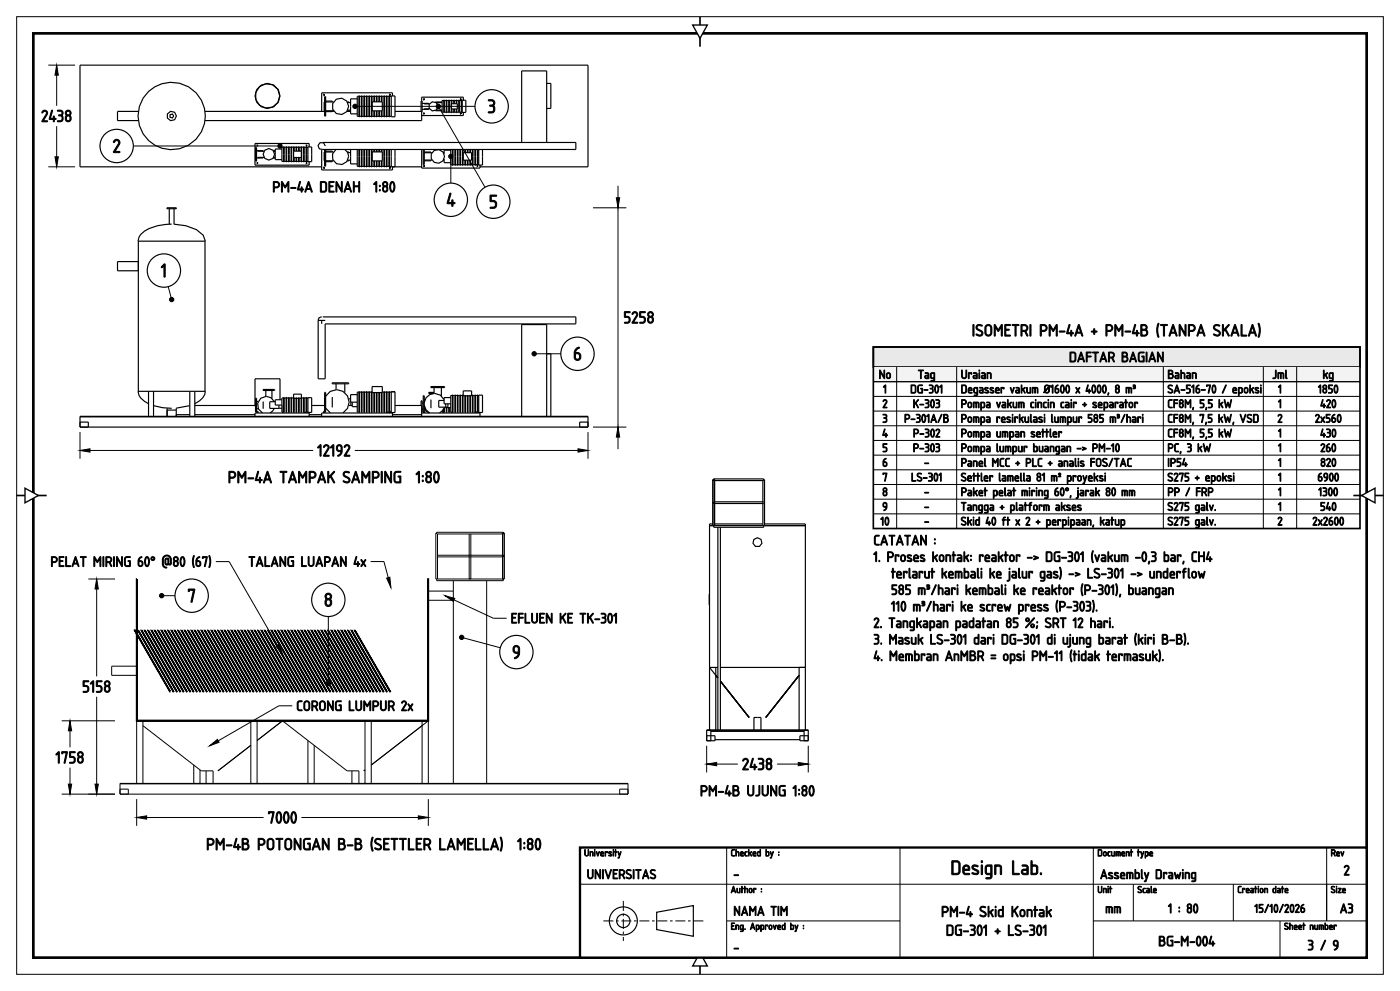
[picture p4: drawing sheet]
<svg xmlns="http://www.w3.org/2000/svg" width="420mm" height="297mm" viewBox="0 0 420 297" stroke-linecap="round" stroke-linejoin="round" font-family="sans-serif">
<path d="M5 5h410v287h-410z" fill="none" stroke="#000" stroke-width=".3"/>
<path d="M10 10h400v277h-400z" fill="none" stroke="#000" stroke-width=".8" stroke-linecap="butt"/>
<path d="M210 5v9" fill="none" stroke="#000" stroke-width=".5"/>
<path d="M207.8 7.5h4.4l-2.2 4z" fill="#fff" stroke="#000" stroke-width=".4"/>
<path d="M210 283v9" fill="none" stroke="#000" stroke-width=".5"/>
<path d="M210 285.5l2.2 4h-4.4z" fill="#fff" stroke="#000" stroke-width=".4"/>
<path d="M5 148.5h9" fill="none" stroke="#000" stroke-width=".5"/>
<path d="M7.5 146.3l4 2.2-4 2.2z" fill="#fff" stroke="#000" stroke-width=".4"/>
<path d="M406 148.5h9" fill="none" stroke="#000" stroke-width=".5"/>
<path d="M408.5 148.5l4-2.2v4.4z" fill="#fff" stroke="#000" stroke-width=".4"/>
<path d="M174 254h236v33h-236z" fill-rule="evenodd" fill="#fff"/>
<path d="M174 254h236v33h-236z" fill="none" stroke="#000" stroke-width=".7" stroke-linecap="butt"/>
<path d="M218 254v33M270 254v33M328 254v33M398 254v22M174 265h236M218 276h52M328 276h82M340 265v11M370 265v11M384 276v11" fill="none" stroke="#000" stroke-width=".3"/>
<g fill="none" stroke="#000" stroke-width=".35">
<path d="M197 273.4l11-2v9.2l-11-2z"/>
<circle cx="187" cy="276" r="4.2"/>
<circle cx="187" cy="276" r="2"/>
</g>
<path d="M181 276h30M187 270v12" fill="none" stroke="#000" stroke-width=".3" stroke-dasharray="3 .8 .8 .8" stroke-linecap="butt"/>
<path d="M262 104h146v6h-146z" fill-rule="evenodd" fill="#e9e9e9"/>
<path d="M262 104h146v6h-146z" fill="none" stroke="#000" stroke-width=".5"/>
<path d="M262 110h146v4.4h-146z" fill-rule="evenodd" fill="#f3f3f3"/>
<path d="M262 114.4h146" fill="none" stroke="#000" stroke-width=".4"/>
<g fill="none" stroke="#000" stroke-width=".3">
<path d="M14.5 19.5h8M17 19.5v12.2M17 37.8v12.2M14.5 50h8M262 118.8h146M269 110v48.4M287 110v48.4M349 110v48.4M379 110v48.4M389 110v48.4M24 129.5v8M24 135h70"/>
<path d="M106.4 135h70M176.4 129.5v8M262 123.2h146M262 127.6h146M262 132h146M262 136.4h146M131.2 159.8h-.5v13.7h.5M150.7 159.8h.6v13.7h-.6v-13.5M151 159.5v.5h-19.8v13.5M151 159.5h-20v.5M151 159.5l.2 .4h-.4zM262 140.8h146"/>
<path d="M262 145.2h146M262 149.6h146M262 154h146M262 158.4h146M128.5 179.9h7.5M131 173.5v.5h20v-.5h-19.8M131.2 166.4h19.8M131.2 166.9h19.8M136 177.1h-7.5v2.8M136 174v60.8M140.8 160v13.5h.5v-13.5M146 174v60.8"/>
<path d="M151 166.4l.2 .4h-.4zM33.5 199.7l7.5-.1v2.8h-7.5zM42.9 217.5l17.5 13.5h1.4M42.9 216v18.8M75.3 216v18.8M77.1 216v18.8M109.5 216v18.8M111.4 216v18.8M126.6 216v18.8M128.5 216h-87.5v18.8M128.5 216l-17.1 13.3M128.5 216v18.8"/>
<path d="M36 234.8h152.4v3.2h-152.4zM36 234.9h152.4M36 236.5h2.5v1.5M58.1 229.3v5.5M60 230.7v4.1M61.8 231h2.1v3.8M61.8 231v3.8M75.3 223.4l-9.9 7.6M77.1 221.9l7.6-5.9 19.4 15h1.5M92.4 221.9v12.9M94.3 223.4v11.4M105.6 231h2"/>
<path d="M105.6 231v3.8M107.7 231v3.8M109.5 230.7l-.4 .3M188.4 236.5h-2.5v1.5"/>
</g>
<g fill="none" stroke="#000" stroke-width=".5">
<path d="M262 104h146v54.4h-146zM41 173.5l.1 16.5zM40.4 188.9l.6 1.1zM41 189.8l.1 .3zM41 190l.1 25.9h87.3l.1-42.4v42.5h-87.5zM41.1 190l9.9 17.3zM41.4 188.9l10.7 18.3zM42.4 188.9l10.7 18.3zM43.4 188.9l10.7 18.3zM44.4 188.9l10.7 18.3zM45.4 188.9l10.7 18.3zM46.4 188.9l10.7 18.3z"/>
<path d="M47.4 188.9l10.7 18.3zM48.4 188.9l10.7 18.3zM49.4 188.9l10.7 18.3zM50.4 188.9l10.7 18.3zM51.4 188.9l10.7 18.3zM52.4 188.9l10.7 18.3zM53.4 188.9l10.7 18.3zM54.4 188.9l10.7 18.3zM55.4 188.9l10.7 18.3zM56.4 188.9l10.7 18.3zM57.4 188.9l10.7 18.3zM58.4 188.9l10.7 18.3z"/>
<path d="M59.4 188.9l10.7 18.3zM60.4 188.9l10.7 18.3zM61.4 188.9l10.7 18.3zM62.4 188.9l10.7 18.3zM63.4 188.9l10.7 18.3zM64.4 188.9l10.7 18.3zM65.4 188.9l10.7 18.3zM66.4 188.9l10.7 18.3zM67.4 188.9l10.7 18.3zM68.4 188.9l10.7 18.3zM69.4 188.9l10.7 18.3zM70.4 188.9l10.7 18.3z"/>
<path d="M71.4 188.9l10.7 18.3zM72.4 188.9l10.7 18.3zM73.4 188.9l10.7 18.3zM74.4 188.9l10.7 18.3zM75.4 188.9l10.7 18.3zM76.4 188.9l10.7 18.3zM77.4 188.9l10.7 18.3zM78.4 188.9l10.7 18.3zM79.4 188.9l10.7 18.3zM80.4 188.9l10.7 18.3zM81.4 188.9l10.7 18.3zM82.4 188.9l10.7 18.3z"/>
<path d="M83.4 188.9l10.7 18.3zM84.4 188.9l10.7 18.3zM85.4 188.9l10.7 18.3zM86.4 188.9l10.7 18.3zM87.4 188.9l10.7 18.3zM88.4 188.9l10.7 18.3zM89.4 188.9l10.7 18.3zM90.4 188.9l10.7 18.3zM91.4 188.9l10.7 18.3zM92.4 188.9l10.7 18.3zM93.4 188.9l10.7 18.3zM94.4 188.9l10.7 18.3z"/>
<path d="M95.4 188.9l10.7 18.3zM96.4 188.9l10.7 18.3zM97.4 188.9l10.7 18.3zM98.4 188.9l10.7 18.3zM99.4 188.9l10.7 18.3zM100.4 188.9l10.7 18.3zM101.4 188.9l10.7 18.3zM102.4 188.9l10.7 18.3zM103.4 188.9l10.7 18.3zM104.4 188.9l10.7 18.3zM105.4 188.9l10.7 18.3zM106.4 188.9l10.7 18.3z"/>
</g>
<g fill="none" stroke="#000" stroke-width=".35">
<path d="M35.2 33.4v2.7h6.3M35.2 33.4h6.3M50.2 34.1l1-.7 1.2 .2 .5 1.2-.5 1.1-1.2 .3-1-.8zM51 34.4l.7-.2 .4 .6-.4 .6-.7-.3zM61.5 33.4h35.9M97.2 28.3l.2 .1-.2 .2zM97.4 30.6v2.6M97.4 28.9h.3v5.9h-.3zM97.7 30.6h2.3M97.7 33.2h2.3M97.7 30.3h2v.3M99.7 33.2v.2h-2"/>
<path d="M99.7 33.4h.5M104.1 33.4h1.1M104.2 30.6h.5v.1M104.3 33h.9M104.3 30.7h.9M104.7 33v.2h-.5M107.2 29.6h-2v4.5h2M107.7 28.9h-.5v6h.5M107.7 28.7h.1v6.3h-.1zM107.8 34.9h.6M107.8 28.9h.6M108.4 28.7h.2v6.3h-.2z"/>
<path d="M108.6 34.9h.6M108.6 28.9h.6M109.2 28.7h.2v6.3h-.2zM109.4 34.9h.5M109.4 28.9h.5M109.9 28.7h.2v6.3h-.2zM110.1 34.9h.6M110.1 28.9h.6M110.7 28.7h.2v6.3h-.2zM110.9 34.9h.5M110.9 28.9h.5M111.4 28.7h.2v6.3h-.2z"/>
<path d="M111.6 34.9h.6M111.6 28.9h.6M111.6 30.5h3.1v2.7h-3.1zM112.2 30.5v-1.8h.1v1.8M112.2 33.2v1.8M112.2 35h.1M112.3 33.2v1.8M112.3 34.9h.6M112.3 28.9h.6M112.9 30.5v-1.8h.2v1.8M112.9 33.2v1.8M112.9 35h.2"/>
<path d="M113.1 33.2v1.8M113.1 34.9h.6M113.1 28.9h.6M113.7 30.5v-1.8h.1v1.8M113.7 33.2v1.8M113.7 35h.1M113.8 33.2v1.8M113.8 34.9h.6M113.8 28.9h.6M114.4 30.5v-1.8h.2v1.8M114.4 33.2v1.8M114.4 35h.2"/>
<path d="M114.6 33.2v1.8M114.6 34.9h.6M114.6 28.9h.6M115.2 28.7h.2v6.3h-.2zM115.4 34.9h.5M115.4 28.9h.5M115.9 28.7h.2v6.3h-.2zM116.1 34.9h.6M116.1 28.9h.6M116.7 28.7h.1v6.3h-.1zM116.8 34.9h.6M116.8 28.9h.6"/>
<path d="M116.9 28.3l.3 .1-.3 .2zM117.4 35v-6.2h1.1v6.2M117.4 35h1.1M117.7 28.8v-1h-21.2v5.6M118.5 33.4h7.8M126.3 30.3l.3-.1v3.3h-.3zM126.5 33.5v2.6h-65M126.6 31h2M127.2 33.8l.2 .2-.2 .2zM127.2 29.6l.2 .1-.2 .2zM127.3 31.1h1.5M127.3 32.6h1.5"/>
<path d="M128.6 32.6l-2 .2M128.6 31v.1M128.7 31.3l1-.8 1.2 .3 .5 1.1-.5 1.1-1.2 .2-1-.7zM130.6 30.6h.1M130.6 33.1v.1M130.6 30.6h2M130.6 33.2h2M130.8 33h1.8M130.8 30.7h1.8M131.2 31.1h.3M131.2 32.6h.3M133.1 30.1h-.5v3.5h.5"/>
<path d="M133.1 30h.2v3.7l-.2 .1zM133.3 33.6h.6M133.3 30.1h.6M133.9 30h.2v3.7l-.2 .1zM134.1 33.6h.5M134.1 30.1h.5M134.6 30h.2v3.7l-.2 .1zM134.8 33.6h.6M134.8 30.1h.6M135.4 31.1h1.8v1.6h-1.8zM135.5 31.1v-1.1h-.1v3.8l.1-.1v-1M135.5 33.6h.6"/>
<path d="M135.5 30.1h.6M136.1 32.7v1.1l.2-.1v-1M136.1 31.1v-1.1h.2v1.1M136.3 33.6h.6M136.3 30.1h.6M136.9 32.7v1.1l.2-.1v-1M136.9 31.1v-1.1h.2v1.1M137.1 33.6h.5M137.1 30.1h.5M137.6 30h.2v3.7l-.2 .1zM137.8 33.6h.6M137.8 30.1h.6"/>
<path d="M138.2 33.8l.2 .2-.2 .2zM138.2 29.6l.2 .1-.2 .2zM138.4 30h.2v3.7l-.2 .1zM138.6 33.6h.1M138.6 30.1h.1M138.6 30.1h1.1v3.5l-1.1 .1zM139 30.1v-1h-12.5v1.1M139 33.7v.9h-12.5M164 25h1.3v7.5h-1.3M76.7 44.2h.3v4.1h-.3zM77 45.1l2 .1v.1M77.2 48.7l.2 .2-.2 .1z"/>
<path d="M77.2 43.5l.2 .1-.2 .2zM77.3 45.3h1.9M77.3 47.2h1.9M79 47.2v.2h-2M82 47.4h.6M82 45.1h.6M82.1 45.3h.4M82.1 47.2h.4M84.6 44.7h-2v3.1h2M85.1 44.1h-.5v4.3h.5M85.1 44h.1v4.5h-.1zM85.2 48.4h.6"/>
<path d="M85.2 44.1h.6M85.8 44h.2v4.5h-.2zM86 48.4h.6M86 44.1h.6M86.6 44h.1v4.5h-.1zM86.7 48.4h.6M86.7 44.1h.6M87.3 44h.2v4.5h-.2zM87.5 48.4h.6M87.5 44.1h.6M88.1 45.3v1.9M88.1 45.3h2.3v1.9h-2.3"/>
<path d="M88.1 47.2v1.3h.2v-1.3M88.1 45.3v-1.3h.2v1.3M88.3 48.4h.5M88.3 44.1h.5M88.8 47.2v1.3h.2v-1.3M88.8 45.3v-1.3h.2v1.3M89 48.4h.6M89 44.1h.6M89.6 47.2v1.3h.1v-1.3M89.6 45.3v-1.3h.1v1.3M89.7 48.4h.6M89.7 44.1h.6"/>
<path d="M90.3 45.3v-1.3h.2v4.5h-.2v-1.3M90.5 48.4h.6M90.5 44.1h.6M91.1 44h.1v4.5h-.1zM91.2 48.4h.6M91.2 44.1h.6M91.8 44h.2v4.5h-.2zM91.9 48.7l.3 .2-.3 .1zM91.9 43.5l.3 .1-.3 .2zM92 48.4h.4M92 44.1h.4M92.4 44h1.1v4.5h-1.1z"/>
<path d="M92.8 44v-1h-16.3v6.5h16.3v-1M96.5 50h-72.5v-30.5h152.4v30.5h-32.4M96.5 44.9v6h21.2v-.9M96.8 42.7h75.9v2.1h-75.9l-1-.2-.4-1 .6-.8h1.1l.5 .9M97.2 50.2l.2 .1-.2 .2zM97.4 45.6v2.6M97.4 44.8v5h.3v-5M97.7 45.6h2.3M97.7 48.2h2.3M97.7 45.3h2v.3M99.7 48.2v.2h-2M100.8 44.8l-1 1.3v1.7l1.1 1.3 1.7 .2 1.4-.9 .6-1.5-.3-1.2-.8-.9"/>
<path d="M104.2 45.6h.5v.2M104.3 48h.9M104.3 45.8h.9M104.7 48v.2h-.5M105.2 44.8v4.3h2M107.2 44.8v5.1h.5M107.7 44.8v5.2h.1v-5.2M107.8 49.9h.6M108.4 44.8v5.2h.2v-5.2M108.6 49.9h.6M109.2 44.8v5.2h.2v-5.2M109.4 49.9h.5"/>
<path d="M109.9 44.8v5.2h.2v-5.2M110.1 49.9h.6M110.7 44.8v5.2h.2v-5.2M110.9 49.9h.5M111.4 44.8v5.2h.2v-5.2M111.6 49.9h.6M111.6 45.5h3.1v2.7h-3.1zM112.2 48.2v1.8M112.2 44.8v.7M112.2 50h.1M112.3 48.2v1.8M112.3 44.8v.7"/>
<path d="M112.3 49.9h.6M112.9 48.2v1.8M112.9 44.8v.7M112.9 50h.2M113.1 48.2v1.8M113.1 44.8v.7M113.1 49.9h.6M113.7 48.2v1.8M113.7 44.8v.7M113.7 50h.1M113.8 48.2v1.8M113.8 44.8v.7"/>
<path d="M113.8 49.9h.6M114.4 48.2v1.8M114.4 44.8v.7M114.4 50h.2M114.6 48.2v1.8M114.6 44.8v.7M114.6 49.9h.6M115.2 44.8v5.2h.2v-5.2M115.4 49.9h.5M115.9 44.8v5.2h.2v-5.2M116.1 49.9h.6M116.7 44.8v5.2h.1v-5.2"/>
<path d="M116.8 49.9h.6M116.9 50.2l.3 .1-.3 .2zM117.4 44.8v5.2M117.4 50h9.1M118.5 44.8v5.2M126.5 44.8v5.6h17.5v-.9M127 44.8v4.5h.3v-4.5M127.2 49.6l.2 .2-.2 .1zM127.3 45.8h2.3M127.3 48h2.3M127.3 45.6h2v.2M129.3 48v.2h-2"/>
<path d="M133.1 45.8h.1zM133.1 48h.1zM133.2 47.6v1.1h2M135.2 44.8v4.6h.5M135.2 45h-2v1.1M135.7 44.8v4.7h.2v-4.7M135.9 49.4h.6M136.5 44.8v4.7h.1v-4.7M136.6 49.4h.6M137.2 44.8v4.7h.2v-4.7M137.4 49.4h.6M138 44.8v4.7h.1v-4.7"/>
<path d="M138.1 49.4h.6M138.7 44.8v4.7h.2v-4.7M138.9 49.4h.6M139 45.8h2.5v2.2h-2.5zM139.5 48v1.5h.2v-1.5M139.5 44.8v1M139.7 44.8v1M139.7 49.4h.5M140.2 48v1.5h.2v-1.5M140.2 44.8v1M140.4 44.8v1M140.4 49.4h.6"/>
<path d="M141 48v1.5h.1v-1.5M141 44.8v1M141.1 44.8v1M141.1 49.4h.6M141.7 44.8v4.7h.2v-4.7M141.9 49.4h.6M142.5 44.8v4.7h.2v-4.7M142.7 49.4h.5M143.2 49.6l.2 .2-.2 .1zM143.2 44.8v4.7h.2v-4.7M143.4 49.4h.2M143.6 44.8v4.7h1.2v-4.7"/>
<path d="M156.5 42.7v-21.4h7.5v21.4M35.2 78.4v2.7h6.3v-2.7M35.2 78.4h6.3M41.5 72.3v45M50.8 62.5v4.7M51.5 67.2a13.6 13.6 0 0 0-9.3 3l-.5 .8-.3 1.3h20.2l-.6-1.8-2.1-1.7-3.1-1.1-3.6-.5M52.2 62.5v4.8M52.9 62.3h-2.8v.2h2.8M52.9 62.3v.2M61.5 72.3v45M95.4 96v17.5h2.1M96.5 96v1"/>
<path d="M96.5 94.9l-.8 .3-.3 .8h2.2M96.8 95h75.9v2l-75.1 .1v16.4M44.6 117.3v7.5M46.1 117.3v7.5M56.9 117.3v7.5M58.4 117.3v7.5M76.7 119.4h.3v4h-.3zM79.7 117v1.8M81.6 117v2.4M82.4 116.7h-3.5v.3h3.5M82.4 116.7v.3M84 119.8v-6.3h-7.5v8"/>
<path d="M84.6 119.8h-2v1.6h2M85.1 119.3h-.5v4.2h.3M85.2 119.3h.6M86 119.3h.6M86.7 119.3h.6M87.5 119.3h.6M88.1 119.4v-1.3h2.3v1.3M88.1 119.1v4.6M88.3 119.1v4.6M88.3 119.4h.5M88.8 119.1v4.6M89 119.1v4.6"/>
<path d="M89 119.4h.6M89.6 119.1v4.6M89.7 119.1v4.6M89.7 119.4h.6M90.3 119.1v4.6M90.4 119.1l.1 4.6M90.5 119.3h.6M91.2 119.3h.6M92 119.3h.4M92.4 119.2h1.1v4.4h-1.1zM97.4 119.5v2M97.7 118.8a3.7 3.7 0 0 1 5.9-1 3.7 3.7 0 0 1-.7 6"/>
<path d="M99.6 114.7h5v.3h-5zM99.7 119v3.1M100.8 115v1.8M103.4 115v2.7M104.6 119.5h.6M107.2 118.3h-2v2.2h2M107.7 117.5h-.5v6h.3M107.8 117.5h.6M108.6 117.5h.6M109.4 117.5h.5M110.1 117.5h.6M110.9 117.5h.5"/>
<path d="M111.6 115.8h3.1v1.9h-3.1zM112.2 117.7v6M112.3 117.7v6M112.9 117.7v6M113.1 117.7v6M113.7 117.7v6M113.8 117.7v6M114.4 117.7v6M114.6 117.7v6M114.7 117.5h.5M115.4 117.5h.5M115.9 117.4h.2v6.3h-.2z"/>
<path d="M116.1 117.5h.6M116.8 117.5h.6M117.4 117.4h1.1v6.2h-1.1zM127.3 118.6h-.3l.1 4.9M127.3 118.6v4.7M127.3 119.7h.2M129.3 115.8h4.1v.3h-4.1zM129.3 117.9v.2M129.3 119.7v2.6M130.2 116.1v1.8h-1.6v-.3h1.6M132.4 116.1v2.6M133.2 119.7a3.1 3.1 0 0 0-3.3-1.8 3.1 3.1 0 0 0-2.6 2.7"/>
<path d="M135.2 119.2h-2v1.8h2M135.7 118.5h-.5v5h.4M135.9 118.5h.6M136.6 118.5h.6M137.4 118.5h.6M138.1 118.5h.6M138.9 118.5h.1M139.5 118.4v5.3M139.5 118.6h-.5v-1.4h2.5v1.4h-.4M139.7 118.4v5.3M139.7 118.6h.5M140.2 118.4v5.3"/>
<path d="M140.4 118.4v5.3M140.4 118.6h.6M141 118.4v5.3M141.1 118.4v5.3M141.5 118.5h.2M141.9 118.5h.6M142.5 118.4h.2v5.3h-.2zM142.7 118.5h.5M143.4 118.5h.2M143.6 118.4h1.2v5.2h-1.2zM164 106h1.3v18.8M24 124.8h152.4v3.2h-152.4z"/>
<path d="M24 124.9h152.4M24 126.5h2.5v1.5M44.6 121a4.6 4.6 0 0 1-3.2-3.7h20.2a4.6 4.6 0 0 1-3.2 3.7M46.1 121.6l2.7 .6 2.7 .2M50.1 122.9h2.8M50.1 122.3v2.5M52.9 124.3h4M56.9 121.6l-4 .7v2.5M58.4 121.5h18.3M58.4 124.3h18.1M76.5 124.8v-1h16.3v1M77 122.5h.5"/>
<path d="M77 120.3h.5M77.1 123.8v-.5h.3v.5M79 120.3v2.2M82.3 120.4l-1-1.2-1.4-.4-1.7 .6-.9 1.4 .2 1.8 1.3 1.2M82.3 122.4l-.5 .8-.8 .6M82.6 120.4h-1.7v2h2.8v-1M83.7 122.4h.9M84.9 121.4v2.4M85.1 123.7v-4.6h.1v4.6M85.8 123.7v-4.6h.2v4.6M86.6 123.7v-4.6h.1v4.6M87.3 123.7v-4.6h.2v4.6"/>
<path d="M91.1 123.7v-4.6h.1v4.6M91.2 123.5h.6M91.8 123.3v-4.2h.2v4.2M91.8 123.3h.4v.5M91.8 123.3v.5M92.2 123.5h.2M92.8 124.3h3.7M93.5 121.5h3.9M96.5 124.8v-1h21.2v1M97.4 123.3v-5.7h.3v5.8h-.3M97.4 123.3h-.3v.5M97.4 123.3v.5"/>
<path d="M97.7 122.3l1.4 1.5M104.6 121.5h1.1M105.3 120.5v1M105.7 120.5v1.4h1.5M107.7 123.7v-6.3h.1v6.3M108.4 123.7v-6.3h.2v6.3M109.2 123.7v-6.3h.2v6.3M109.9 123.7v-6.3h.2v6.3M110.7 123.7v-6.3h.2v6.3M111.4 123.7v-6.3h.2v6.3M115.2 123.7v-6.3h.2v6.3M115.7 123.5h.2"/>
<path d="M116.1 123.5h.6M116.8 123.3h.4v.5M116.8 123.3v.5M116.8 123.3v-5.9h-.1l.1 6.3M117.2 123.5h.2M117.7 124.3h8.8M118.5 121.5h8v2.3M126.3 121.5v-1.4h.3l-.1 3.3M126.5 123.8v1M126.5 123.8h17.5v1M126.6 122.7h.4M126.6 120.9h.4"/>
<path d="M127.1 123.8v-.5h.3v.5M127.3 121.5l.5 1.3 1.1 1M127.3 122.3h.2M127.3 122.7h.1M127.3 122.3l.5 .9 .9 .6M132.6 123.2v.3M132.6 123.5h.4M133 122.7v1.1M133.1 122.5v1.1M133.2 120h-1.6v2h2.8v-1M133.3 122.1v1.6M133.3 122l-.5 1-.9 .8"/>
<path d="M133.7 121v1.1M133.7 122.2h1.5M133.9 122.2v1.5M134.1 122.2v1.5M134.6 122.2v1.5M134.8 122.2v1.5M135.4 123.5v.1M135.5 123.5v.1M135.7 123.7v-5.3h.2v5.3M136.5 123.7v-5.3h.1v5.3M137.2 123.7v-5.3h.2v5.3M138 123.7v-5.3h.1v5.3"/>
<path d="M138.7 123.7v-5.3h.2v5.3M141.7 123.7v-5.3h.2v5.3M142.3 123.5h.2M142.7 123.5h.4M143.2 123.3v-4.9h.2v4.9M143.4 123.3h-.3v.5M143.4 123.3v.5M143.4 123.5h.2M156.5 124.8v-27.5h7.5v27.5M176.4 126.5h-2.5v1.5M212.9 157.5h1M213.9 157.5h.2"/>
<path d="M213.9 157h-1v61.8M214.1 143.8h-.2v13.7M214.1 143.5l.2 .4h-.4zM214.1 150.4l.2 .4h-.4zM214.1 143.8h.2M214.1 143.5h15v.5h-14.7v13.5M214.1 143.5v.5M214.3 157.5h-.2v.5h15v-.5M214.4 157.5h14.7M214.4 157h14.5M214.4 150.4h14.7M214.4 150.9h14.7"/>
<path d="M215.4 158v60.8M216.1 158v60.8M228.9 143.8h.2M228.9 144v13.5h.2M229.1 143.8h.2l.1 13.7M229.1 157.5h.2M229.4 157.5h12.2M229.4 157h12.2v61.8M212.9 178v3.3M226.2 161.7l1-.5 1.1 .5 .3 1.1-.8 1h-1.2l-.7-1zM212 218.9h30.5M213.3 218.9v3.1"/>
<path d="M213.3 219.2h27.9M214.7 200v18.8M215.4 200h-2.5l2.5 3.2M216.1 200h25.5M216.1 204.1l8.6 10.9M228.3 215h-2.1v3.8M228.3 215v3.8M239.7 202.4l-10 12.6M239.7 200v18.8M241.2 218.9v3.1M212 220.5h2.5v1.5h-2.5v-3.2h30.5v3.2h-2.5v-1.5h2.5M214.5 221.7h25.5"/>
<circle cx="51.5" cy="34.8" r="10.1"/>
<circle cx="80.2" cy="28.7" r="3.7"/>
<circle cx="80.2" cy="28.8" r="3.7"/>
<circle cx="102.1" cy="31.9" r="2.47"/>
<circle cx="80.7" cy="46.2" r="1.73"/>
<circle cx="131.3" cy="46.9" r="2.06"/>
</g>
<path d="M17 19.5l.5 3h-1zM16.5 47h1l-.5 3zM24 135l3-.5v1zM173.4 134.5l3 .5-3 .5z" fill="#000" stroke="#000" stroke-width=".3"/>
<path d="M11.5 32.2h11v5.1h-11z" fill-rule="evenodd" fill="#fff"/>
<path d="M185.4 55.7v78.9M177.9 62.3h10M177.9 128h10M26.5 173.5h8M29 173.5v29.2M29 208.8v29.2M26.5 238h8M41 239.5v8M128.5 239.5v8M41 245h38.1M90.4 245h38.1" fill="none" stroke="#000" stroke-width=".3"/>
<path d="M184.9 59.3h1l-.5 3zM185.4 128l.5 3h-1zM29 173.5l.5 3h-1zM28.5 235h1l-.5 3zM41 245l3-.5v1zM125.5 244.5l3 .5-3 .5z" fill="#000" stroke="#000" stroke-width=".3"/>
<path d="M23.8 203.2h10.4v5.1h-10.4z" fill-rule="evenodd" fill="#fff"/>
<path d="M18.5 216h16M21 216v8M18.5 238h16M21 230.1v7.9" fill="none" stroke="#000" stroke-width=".3"/>
<path d="M21 216l.5 3h-1zM20.5 235h1l-.5 3z" fill="#000" stroke="#000" stroke-width=".3"/>
<path d="M15.9 224.5h10.2v5.1h-10.2z" fill-rule="evenodd" fill="#fff"/>
<path d="M64.7 168.3h4.1l15.9 27.7M111.2 168.3h4l2.1 7.7M133.5 178.5l14.5 6.8h4M87.7 211.5h-4l-20.8 12M212 223.5v8M212 229h9.3M233.1 229h9.4M242.5 223.5v8" fill="none" stroke="#000" stroke-width=".3"/>
<path d="M116 173.3l1-.3 .3 3zM133.5 178.5l2.9 .8-.4 .9zM82.8 193.7l.9-.5 1 2.8zM62.9 223.5l2.3-1.9 .5 .9zM212 229l3-.5v1zM239.5 228.5l3 .5-3 .5z" fill="#000" stroke="#000" stroke-width=".3"/>
<circle cx="49.2" cy="81.1" r="5" fill="#fff" stroke="#000" stroke-width=".35"/>
<path d="M50.5 85.9l1 3.9" fill="none" stroke="#000" stroke-width=".3"/>
<circle cx="51.5" cy="89.8" r=".65" fill="#000" stroke="#000" stroke-width=".3"/>
<circle cx="35" cy="43.8" r="5" fill="#fff" stroke="#000" stroke-width=".35"/>
<path d="M40 43.7h44" fill="none" stroke="#000" stroke-width=".3"/>
<circle cx="84" cy="43.7" r=".65" fill="#000" stroke="#000" stroke-width=".3"/>
<circle cx="147.5" cy="31.9" r="5" fill="#fff" stroke="#000" stroke-width=".35"/>
<path d="M106.5 31.9h36" fill="none" stroke="#000" stroke-width=".3"/>
<circle cx="106.5" cy="31.9" r=".65" fill="#000" stroke="#000" stroke-width=".3"/>
<circle cx="135.2" cy="59.9" r="5" fill="#fff" stroke="#000" stroke-width=".35"/>
<path d="M135.2 46.9v8" fill="none" stroke="#000" stroke-width=".3"/>
<circle cx="135.2" cy="46.9" r=".65" fill="#000" stroke="#000" stroke-width=".3"/>
<circle cx="148" cy="60.5" r="5" fill="#fff" stroke="#000" stroke-width=".35"/>
<path d="M131.5 31.9l14 24.2" fill="none" stroke="#000" stroke-width=".3"/>
<circle cx="131.5" cy="31.9" r=".65" fill="#000" stroke="#000" stroke-width=".3"/>
<circle cx="173.2" cy="106" r="5" fill="#fff" stroke="#000" stroke-width=".35"/>
<path d="M160.3 106h7.9" fill="none" stroke="#000" stroke-width=".3"/>
<circle cx="160.2" cy="106" r=".65" fill="#000" stroke="#000" stroke-width=".3"/>
<circle cx="57.5" cy="178.5" r="5" fill="#fff" stroke="#000" stroke-width=".35"/>
<path d="M48.5 178.5h4" fill="none" stroke="#000" stroke-width=".3"/>
<circle cx="48.5" cy="178.5" r=".65" fill="#000" stroke="#000" stroke-width=".3"/>
<circle cx="98.5" cy="179.8" r="5" fill="#fff" stroke="#000" stroke-width=".35"/>
<path d="M98.5 184.8v20" fill="none" stroke="#000" stroke-width=".3"/>
<circle cx="98.5" cy="204.8" r=".65" fill="#000" stroke="#000" stroke-width=".3"/>
<circle cx="154.9" cy="195.4" r="5" fill="#fff" stroke="#000" stroke-width=".35"/>
<path d="M138.5 191l11.6 3.1" fill="none" stroke="#000" stroke-width=".3"/>
<circle cx="138.5" cy="191" r=".65" fill="#000" stroke="#000" stroke-width=".3"/>
<text font-size="5.7" x="285.1" y="262.2">Design Lab.</text>
<g font-size="5.4">
<text x="146.2" y="33.9">3</text>
<text x="33.7" y="45.8">2</text>
<text x="133.9" y="61.9">4</text>
<text x="146.7" y="62.5">5</text>
<text x="48.2" y="83.1">1</text>
<text x="171.9" y="108">6</text>
<text x="56.2" y="180.5">7</text>
<text x="97.1" y="181.8">8</text>
<text x="153.6" y="197.4">9</text>
</g>
<g font-size="4.7">
<text x="12.3" y="36.5">2438</text>
<text x="187" y="96.9">5258</text>
<text x="291.5" y="100.8">ISOMETRI PM-4A + PM-4B (TANPA SKALA)</text>
<text x="95.2" y="136.7">12192</text>
<text x="68.3" y="144.8">PM-4A TAMPAK SAMPING</text>
<text x="124.7" y="144.8">1:80</text>
<text x="24.6" y="207.5">5158</text>
<text x="16.7" y="228.8">1758</text>
<text x="222.5" y="230.7">2438</text>
<text x="80.3" y="246.8">7000</text>
<text x="61.8" y="254.7">PM-4B POTONGAN B-B (SETTLER LAMELLA)</text>
<text x="155.2" y="254.7">1:80</text>
</g>
<g font-size="4.3">
<text x="81.7" y="57.6">PM-4A DENAH</text>
<text x="112" y="57.6">1:80</text>
<text x="210" y="238.6">PM-4B UJUNG 1:80</text>
<text x="282.3" y="274.8">PM-4 Skid Kontak</text>
<text x="283.7" y="280.4">DG-301 + LS-301</text>
</g>
<g font-size="4.1">
<text x="320.7" y="108.5">DAFTAR BAGIAN</text>
<text x="262" y="163.4">CATATAN :</text>
<text x="15.1" y="169.8">PELAT MIRING 60° @80 (67)</text>
<text x="74.5" y="169.8">TALANG LUAPAN 4x</text>
<text x="262" y="168.3">1. Proses kontak: reaktor -&gt; DG-301 (vakum -0,3 bar, CH4</text>
<text x="267.3" y="173.3">terlarut kembali ke jalur gas) -&gt; LS-301 -&gt; underflow</text>
<text x="267.3" y="178.2">585 m³/hari kembali ke reaktor (P-301), buangan</text>
<text x="267.3" y="183.2">110 m³/hari ke screw press (P-303).</text>
<text x="153.2" y="186.8">EFLUEN KE TK-301</text>
<text x="262" y="188.1">2. Tangkapan padatan 85 %; SRT 12 hari.</text>
<text x="262" y="193.1">3. Masuk LS-301 dari DG-301 di ujung barat (kiri B-B).</text>
<text x="262" y="198.1">4. Membran AnMBR = opsi PM-11 (tidak termasuk).</text>
<text x="88.9" y="213">CORONG LUMPUR 2x</text>
<text x="403.1" y="262.3">2</text>
<text x="347.4" y="283.6">BG-M-004</text>
<text x="392.2" y="284.8">3 / 9</text>
</g>
<g font-size="3.8">
<text x="176" y="263.4">UNIVERSITAS</text>
<text x="220" y="263.4">-</text>
<text x="330" y="263.4">Assembly Drawing</text>
<text x="220" y="274.4">NAMA TIM</text>
<text x="331.6" y="273.7">mm</text>
<text x="350.4" y="273.7">1 : 80</text>
<text x="401.9" y="273.7">A3</text>
<text x="220" y="285.4">-</text>
</g>
<g font-size="3.5">
<text x="263.6" y="113.5">No</text>
<text x="275.3" y="113.5">Tag</text>
<text x="288.2" y="113.5">Uraian</text>
<text x="350.2" y="113.5">Bahan</text>
<text x="381.7" y="113.5">Jml</text>
<text x="396.7" y="113.5">kg</text>
</g>
<g font-size="3.4">
<text x="264.9" y="117.8">1</text>
<text x="273" y="117.8">DG-301</text>
<text x="288.2" y="117.8">Degasser vakum Ø1600 x 4000, 8 m³</text>
<text x="350.2" y="117.8">SA-516-70 / epoksi</text>
<text x="383.4" y="117.8">1</text>
<text x="395.4" y="117.8">1850</text>
<text x="264.7" y="122.3">2</text>
<text x="273.8" y="122.3">K-303</text>
<text x="288.2" y="122.3">Pompa vakum cincin cair + separator</text>
<text x="350.2" y="122.3">CF8M, 5,5 kW</text>
<text x="383.4" y="122.3">1</text>
<text x="396" y="122.3">420</text>
<text x="264.6" y="131.1">4</text>
<text x="264.7" y="126.6">3</text>
<text x="271.2" y="126.6">P-301A/B</text>
<text x="273.9" y="131.1">P-302</text>
<text x="288.2" y="126.6">Pompa resirkulasi lumpur 585 m³/hari</text>
<text x="288.2" y="131.1">Pompa umpan settler</text>
<text x="350.2" y="126.6">CF8M, 7,5 kW, VSD</text>
<text x="350.2" y="131.1">CF8M, 5,5 kW</text>
<text x="383.2" y="126.6">2</text>
<text x="383.4" y="131.1">1</text>
<text x="394.4" y="126.6">2x560</text>
<text x="396" y="131.1">430</text>
<text x="264.7" y="135.5">5</text>
<text x="273.8" y="135.5">P-303</text>
<text x="288.2" y="135.5">Pompa lumpur buangan -&gt; PM-10</text>
<text x="350.2" y="135.5">PC, 3 kW</text>
<text x="383.4" y="135.5">1</text>
<text x="396.1" y="135.5">260</text>
<text x="264.7" y="139.8">6</text>
<text x="277.2" y="139.8">-</text>
<text x="288.2" y="139.8">Panel MCC + PLC + analis FOS/TAC</text>
<text x="350.2" y="139.8">IP54</text>
<text x="383.4" y="139.8">1</text>
<text x="396" y="139.8">820</text>
<text x="264.6" y="148.6">8</text>
<text x="264.7" y="144.3">7</text>
<text x="273.3" y="144.3">LS-301</text>
<text x="277.2" y="148.6">-</text>
<text x="288.2" y="144.3">Settler lamella 81 m² proyeksi</text>
<text x="288.2" y="148.6">Paket pelat miring 60°, jarak 80 mm</text>
<text x="350.2" y="144.3">S275 + epoksi</text>
<text x="350.2" y="148.6">PP / FRP</text>
<text x="383.4" y="144.3">1</text>
<text x="383.4" y="148.6">1</text>
<text x="395.2" y="144.3">6900</text>
<text x="395.5" y="148.6">1300</text>
<text x="264.6" y="153.1">9</text>
<text x="277.2" y="153.1">-</text>
<text x="288.2" y="153.1">Tangga + platform akses</text>
<text x="350.2" y="153.1">S275 galv.</text>
<text x="383.4" y="153.1">1</text>
<text x="396" y="153.1">540</text>
<text x="264.1" y="157.5">10</text>
<text x="277.2" y="157.5">-</text>
<text x="288.2" y="157.5">Skid 40 ft x 2 + perpipaan, katup</text>
<text x="350.2" y="157.5">S275 galv.</text>
<text x="383.2" y="157.5">2</text>
<text x="393.7" y="157.5">2x2600</text>
<text x="376.3" y="273.5">15/10/2026</text>
</g>
<g font-size="2.7">
<text x="175.2" y="256.6">University</text>
<text x="219.2" y="256.6">Checked by :</text>
<text x="329.2" y="256.6">Document type</text>
<text x="399.2" y="256.6">Rev</text>
<text x="219.2" y="267.6">Author :</text>
<text x="329.2" y="267.6">Unit</text>
<text x="341.2" y="267.6">Scale</text>
<text x="371.2" y="267.6">Creation date</text>
<text x="399.2" y="267.6">Size</text>
<text x="219.2" y="278.6">Eng. Approved by :</text>
<text x="385.2" y="278.6">Sheet number</text>
</g>
</svg>
